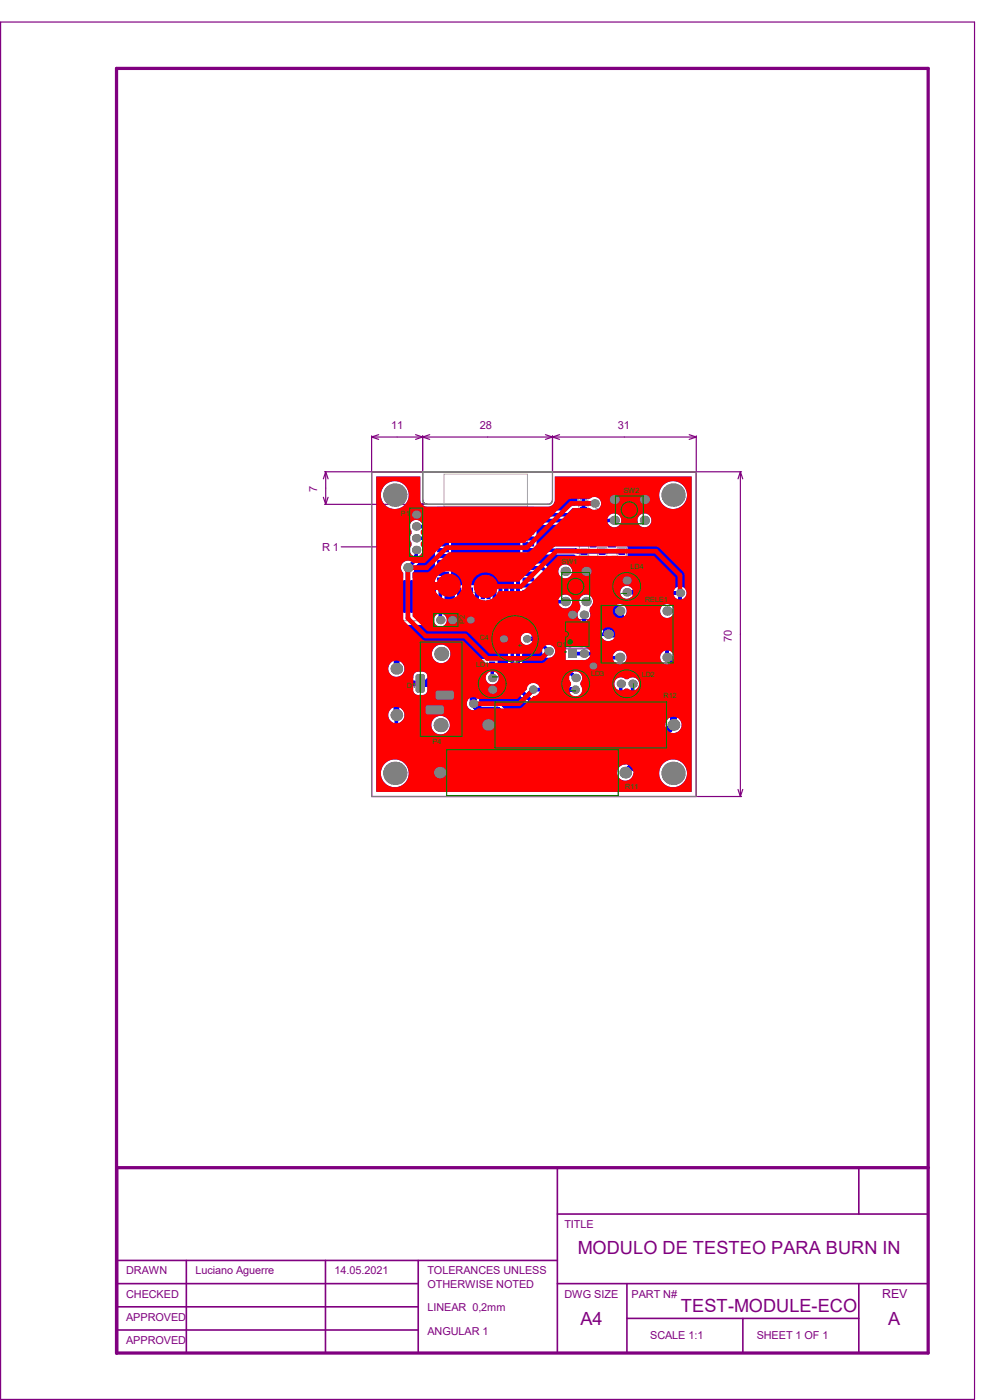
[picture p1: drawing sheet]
<svg xmlns="http://www.w3.org/2000/svg" width="210mm" height="297mm" viewBox="0 0 210 297" stroke-linecap="round" stroke-linejoin="round" font-family="sans-serif">
<path d="M115.5 131.3h3.5v3.8h-3.5zM116.8 133.2h1M117.3 132.7v1M122 134.6h1M122.5 134.1v.9M116.2 140.8h3.9v3.5h-3.9zM117.6 142.5h1M118.1 142.1v.9M126.2 144.2h3.4v3.9h-3.4zM127.4 146.2h1M127.9 145.7v1" fill="none" stroke="#008000" stroke-width=".21"/>
<g fill="none" stroke="#800080" stroke-width=".25">
<path d="M.1 4.7h206.6v292.2h-206.6zM78.8 92.5v7.4M78.8 92.7l1.5 .5M78.8 92.7h68.9M80.3 92.2l-1.5 .5M88.2 92.2l3 1M89.7 92.5v7.4M91.2 92.2l-3 1M115.7 92.2l3 1M117.2 92.5v7.4M118.7 92.2l-3 1M146.2 92.2l1.5 .5"/>
<path d="M147.7 92.5v7.4M147.7 92.7l-1.5 .5M68.6 105.5l.5 1.5M68.8 107h21.5M68.8 100.1h22.2M69.1 100.1v6.9M69.1 100.1l-.5 1.5M69.1 100.1l.5 1.5M69.6 105.5l-.5 1.5M78.8 100.1h68.9v68.9h-68.9zM89.7 100.1v5.9a.98 .98 0 0 0 .9 1h25.6a.98 .98 0 0 0 1-1v-5.9M89.9 106.7l-.7 1.4"/>
<path d="M89.9 106.7l-9.3 9.3h-8.2M89.9 106.7l-1.4 .7M147.6 100.1h9.7M157.1 100.1l-.5 1.5M157.1 100.1v68.9M157.1 100.1l.5 1.5M148 169h9.3M156.6 167.5l.5 1.5M157.6 167.5l-.5 1.5"/>
</g>
<g fill="none" stroke="#800080" stroke-width=".21">
<path d="M115.8 132.5h2.9v1.4h-2.9zM120 131.5h4.9v6.2h-4.9zM117.5 141.1h1.3v2.9h-1.3zM126.4 145.5h3v1.4h-3z"/>
<circle cx="120.9" cy="136.8" r=".49"/>
</g>
<g fill="none" stroke="#800080" stroke-width=".34">
<path d="M118.2 247.7v39.4M118.2 257.6h78.7M182.2 247.7v9.9M24.8 272.3h63.9M24.8 277.2h63.9M24.8 267.4h93.4M39.5 267.4v19.7M69 267.4v19.7M88.7 267.4v19.7M118.2 272.3h78.7M133 272.3v14.8M133 279.7h49.2"/>
<path d="M157.6 279.7v7.4M182.2 272.3v14.8M24.8 282.2h63.9"/>
</g>
<path d="M24.7 14.5h172.2v272.5h-172.2zM196.9 247.7h-172.1v39.4" fill="none" stroke="#800080" stroke-width=".69"/>
<path d="M78.8 100.1h68.9v68.9h-68.9zM89.7 100.1h27.5v5.9a.97 .97 0 0 1-1 1h-25.6a.97 .97 0 0 1-.9-1z" fill="none" stroke="#808080" stroke-width=".21"/>
<g fill="none" stroke="#c0c073" stroke-width=".21">
<path d="M94.2 100.6h17.7v25.1h-17.7zM94.2 107.4h17.7M120.9 115.2l.1-.1h.5l-.1 .5h-.4zM120.9 114.6l.6 .5M121.9 114.7l.1-.1 .5 .1v.7l-.1 .2-.5-.2M122.7 112.8h.3M122.8 102.2h1.9v4h-1.9zM122.8 107.3h1.9v4h-1.9zM122.9 111.8h.1M122.9 111.8v1M122.9 111.8l.1 .2M122.9 114h2v3.9h-2z"/>
<path d="M123.7 112.5l-.3 .3M124 112.5h-.5l-.1-.5 .1-.2h.5v1M125.2 104.6h.3M125.4 103.6h.1M125.4 103.6v1M125.4 103.6l.1 .1M125.9 103.7l.1-.1 .5 .1v.7l-.2 .2-.4-.2M126.2 109.6h1.9v3.9h-1.9zM126.8 116.2h1.9v3.9h-1.9zM126.9 108.1l-.2-.2-.5 .2 .7 .8h-.7M127 114.8h.5l.2-.2-.2-.3-.5 .2v.6l.2 .2 .5-.2M127.2 108.1l.2-.2 .5 .2v.7l-.2 .1-.5-.1"/>
<path d="M128.3 115l-.3 .3M128.6 115h-.5l-.1-.2 .1-.5h.5v1M130.4 114.4l.2-.2 .5 .2v.6l-.2 .2-.5-.2zM130.9 116.2h2v3.9h-2zM131.6 115.2h.3M131.7 114.2h.1M131.7 114.2v1M131.7 114.2l.2 .2M132.6 114.9l-.4 .3M132.9 114.9h-.5l-.2-.5 .2-.2h.5v1M83.3 137.4h3.9v2h-3.9zM83.4 121.2l-.1-.1-.5 .1 .6 .9h-.6"/>
<path d="M83.7 121.1v.8l.2 .2 .5-.2v-.8M101.6 129.2h.3M101.8 128.2h.1M101.8 128.2v1M101.8 128.2l.1 .2M102.2 128.2v.8l.2 .2 .5-.2v-.8M111.7 132.7l.6 .5M111.8 133.2h.5l-.1 .5-.5-.2zM112.2 128.1h1.9v3.9h-1.9zM112.8 133.7h.4M113 132.7h.1M113 132.7l.2 .2"/>
<path d="M113 132.7v1M113.8 133.3l-.3 .4M114.1 133.3h-.4l-.2-.4 .2-.2h.4v1M115 123.6h.7l-.5-.5v.9M115.3 124.6h2v3.9h-2zM115.4 136.2h.6l-.5-.5v1M115.8 133v.9h.8M116.1 124h.4M116.3 123.1h.1M116.3 123.1v.9M116.3 123.1l.2 .1M116.4 135.9l.1-.2 .5 .2v.6l-.1 .2-.5-.2z"/>
<path d="M116.7 136.3l-.3 .4M117.1 123.7l-.3 .3M117.5 123.7h-.5l-.2-.1 .2-.5h.5v.9M118.3 139.5h.1M118.3 139.5l.1 .2M118.4 139.7l-.1 .1 .1 .4 .5-.2M118.4 139.7h.2M118.7 133v.9h-.7M118.9 139.4l-.5-.2-.1 .3M119.4 139.2l.5 .2v.6l-.2 .2-.5-.2v-.6zM119.6 139.8l-.4 .4M122.4 133.6h4v1.9h-4z"/>
<path d="M124.6 136.3h.1M124.6 136.3l.1 .1M124.7 136.4l-.1 .2 .1 .3 .5-.1M124.7 136.4h.2M125.2 136.1l-.5-.2-.1 .4M125.7 136.9h.3M125.9 135.9h.1M125.9 135.9l.1 .2M125.9 135.9v1M126.7 136.6l-.3 .3M127 136.6h-.5l-.1-.2 .1-.5h.5v1M138.3 124.7h3.9v2h-3.9z"/>
<path d="M140.5 123.4h.1M140.5 123.4l.2 .2M140.7 123.6l-.2 .1 .2 .3 .4-.1M140.7 123.6h.1M141.1 123.2l-.4-.1-.2 .3M141.8 123.7l-.3 .3M142.1 123.7h-.5l-.1-.5 .1-.1h.5v.9M80.9 154.4h4v2h-4zM84.6 156.9h.7v.5l-.3-.1-.4 .1 .2 .5 .5-.2M85.6 157.1l.2-.2 .5 .2v.6l-.2 .2-.5-.2M86.3 140.3h.1M86.3 140.3l.1 .1"/>
<path d="M86.4 140.4l-.1 .2 .1 .3 .5-.1M86.4 140.4h.2M86.9 140.1l-.5-.2-.1 .4M87.2 140.1l.2-.2 .5 .2v.7l-.2 .1-.5-.1M101.3 140.1h3.9v1.9h-3.9zM105.9 141.1h.6l-.5-.5v.9M107.2 141.2l-.3 .3M107.5 141.2h-.5l-.1-.5 .1-.1h.5v.9M110.1 142.6h3.9v1.9h-3.9zM112.4 141.6l-.1 .1 .1 .3 .5-.1-.2-.3M112.4 141.6l-.1-.2 .1-.3 .5 .1-.2 .4M112.4 141.6h.3"/>
<path d="M113.6 141.7l-.4 .3M113.9 141.7h-.5l-.2-.5 .2-.1h.5v.9M113.9 147.8h-.6l.6 1M114.6 148.5l-.4 .3M114.9 148.5h-.5l-.2-.2 .2-.5h.5v1M115.7 145.3h3.9v2h-3.9zM115.7 148.2h3.9v2h-3.9zM117.9 151.3l.1-.1h.5l-.1 .5h-.4zM117.9 150.7l.6 .5M117.9 141.1h.9v.8M118.8 143.2v.8h-.9M119.2 151.3l-.3 .4"/>
<path d="M119.5 151.3h-.5l-.1-.1 .1-.5h.5v1M126.4 146v.9h.8M127.7 149.1l-.2-.2-.5 .2 .7 .8h-.7M128.1 148.9l.5 .2v.7l-.1 .1-.5-.1v-.7zM128.3 149.6l-.3 .3M129.4 146v.9h-.8M131.5 151.8h1v-.5l-.2-.2-.5 .2v.5M131.5 151.1l.3 .4M132.5 150.1v.7h-.5l.2-.3-.2-.4-.5 .2 .2 .5M133.2 147.9h1.9v4h-1.9z"/>
</g>
<path d="M82.9 125.3h7v6.4h-7zM115.4 132h.2v.1l-.2 .1zM116.9 144.2h.2v.2h-.2zM126 145h.2v.1h-.2z" fill="none" stroke="#c0c073" stroke-width=".25"/>
<g fill="#00f">
<path d="M113.8 117.6h8l.5 .3 .4 .1v.2h2.4v-.1l.7-.1 .7 .4v2h.3l.1 .8v5.2l.1 .5 .5 .5v6.3h-.8v-.4h-2l-.3-.8 .3-.4a.81 .81 0 0 1 .4-1 1.56 1.56 0 0 0 0-1.5 1.96 1.96 0 0 1 .6-1.4 1.51 1.51 0 0 0-1.7-2 1.51 1.51 0 0 0-.9 2.4l-.1 .6a1.67 1.67 0 0 0-.1 2.3l-.3 .3a1.62 1.62 0 0 0-.2 1.5h-.3v.4h-3.9v-.2h-.6a2.1 2.1 0 0 1-.4-1.7v-3h.4v-.2h1.2a1.48 1.48 0 0 0 2.2 0 1.48 1.48 0 0 0-.2-2.1 1.48 1.48 0 0 0-2.1 .3l-1.1-.3v-2.2h-.3l-.1-2.9-1.7-1.7-1.7-.1zM118.4 121.2a1.5 1.5 0 0 0 3 0 1.5 1.5 0 0 0-3 0z" fill-rule="evenodd"/>
<path d="M114.4 129.7l.8-.4 .2 .2v3.4h.6a2.19 2.19 0 0 1 .4 1.7v1.1h1.8v-.2h3.9v.3h4.6v-.4a2.05 2.05 0 0 1 1.7 .5l.6 .1 .8-.2h3.6l1.4 1.4v4l.3 .6 1.7 1.6v7.4l-.6 .6-.8-.3v-3.4h-.3v-1.6a1.38 1.38 0 0 0 .1-2 1.38 1.38 0 0 0-2 0h-.5a1.39 1.39 0 0 0-2 0 1.39 1.39 0 0 0 0 1.9l-.5 .7h-1.4v-.2h-.6a2.19 2.19 0 0 1-.4-1.8v-1h-1.7v.2h-.4a1.71 1.71 0 0 0-1.4 .9l-.9-.1-.1-.2a1.38 1.38 0 0 0-1.3-2.1 1.5 1.5 0 0 0-1.2-.8l-2.3 .1v.5a2.1 2.1 0 0 1-1.8 .4h-2.4v-.3h-1.5a1.29 1.29 0 0 1-1.3-.6l-.7-.8v-3.5a1.28 1.28 0 0 1 1.3-.6l.5-.3 .8-.1 1.6 1.7a1.38 1.38 0 0 0 1.4 1.5 1.38 1.38 0 0 0 1.4-1.5 1.38 1.38 0 0 0-1.5-1.3l-2.3-2.1v-2.4h.4zM120 137.3v2.7h3.5a1.34 1.34 0 0 0 1.4-.4h3a1.59 1.59 0 0 0 1.2 .8h1.3a1.48 1.48 0 0 0 2.1 .1 1.48 1.48 0 0 0-.1-2.2 1.48 1.48 0 0 0-2.1 .3h-.8a1.56 1.56 0 0 0-1.2-.8l-3.5-.1a2.74 2.74 0 0 0-2.1-.4z" fill-rule="evenodd"/>
<path d="M110.8 125.2h2.2l.4 .7-1 1.1-.2 .8h-.3v4.5h.3v1.3l-.4 .6-.7-.2-.3-.3z" fill-rule="evenodd"/>
<path d="M79.8 101.1h9.4v4.9a1.49 1.49 0 0 0 1.3 1.5h25.8a1.48 1.48 0 0 0 1.4-1.5v-4.9h29v66.9h-66.9zM87.3 110.7a1.39 1.39 0 0 0 0 2v.5l-.2 .3a1.39 1.39 0 0 0 .2 1.7v.5l-.2 .3a1.39 1.39 0 0 0 .2 1.7l-.1 .7-.5 .6a1.47 1.47 0 0 0-1.5 .8 1.47 1.47 0 0 0 .3 1.7v1.1h-2.5v7.4h-.2v2.6h.1v3.6h.1v4.3l-.1 .1a1.73 1.73 0 0 0 0 2.5 1.73 1.73 0 0 0 2.4 0 1.73 1.73 0 0 0 0-2.5l.1-8h4.6v-2.6h-.2v-7.4h-2.3v-1.1l.4-.5 .1-.8 .9-.9a1.68 1.68 0 0 0 .3-1.6l.3-.3a1.36 1.36 0 0 0-.1-1.5l.3-.8 .6-.1 1.2-1.1h.8v11.3h.2v5.3a1.38 1.38 0 0 0-.1 2 1.38 1.38 0 0 0 2 0 1.38 1.38 0 0 0-.1-2v-5.3h2.2v2.4h10v2.4l1.3 1.4v13.5l.2 .4 4.5 4.5 .6 .3h2.3v.3h4.5v-.3l4-.1 1.4-1.3 .1-2.2 .7-.5 .7 .1 .2 .4v2.2l4-.3 1.3-1.1 .6 .4v4.5l-.7 .2h-23.2l-2.9-2.8-.6-.2h-3.2l-.6-.6-.1-3.5-.4-.9 1.1-1.2 .7 .4v.2a1.39 1.39 0 0 0 1.8 1.4 1.39 1.39 0 0 0 .8-2.1l-.1-3.3h-4.5v2.2l-1 1.1-.5-.4-.6-.1h-7.6a.92 .92 0 0 1-1.4-.1l-1.7 .1-.4 .4-.1 .8-.8 .1-.5 .3-3.1 3.1-.4 .8v2.3a1.72 1.72 0 0 0 .3 2.8v1h-.3v2.4h2.3v-2.4h-.2v-1.1a1.72 1.72 0 0 0 .2-2.7v-1.8l1.8-1.7h.6l.4 .3a1.96 1.96 0 0 0 1.9 .2l.6-.5 .1-.7a2.21 2.21 0 0 0 1.6-1.2h6.2l.8 .8-.1 3.1a1.37 1.37 0 0 0 .8 1.7 2.36 2.36 0 0 0 1.9 1.3h3.2l2.6 2.6 .9 .4h27.1l.7-.2 2.6-2.5 .3-.6v-9l-.3-.6-1.7-1.6v-3.7l-.1-.6-2.6-2.6-1.6-.2v-3.3a1.48 1.48 0 0 0-1.7-1.8h-1.9l-.1-1.4-.6-.8 .1-5.6h.3v-2.2l.7-.3h1v.3h2.4v-2.3h-2.4v.3h-1.7v-.3h-2.5v.3h-1.4v-.3l-2.9-.1h-8.4v-4.4l8.7-.1v.3h2.5v-.3h.9v.3h2.5v-.3a1.68 1.68 0 0 1 1.3 .5 1.48 1.48 0 0 0 2.1-1.7 1.48 1.48 0 0 0-2.5-.8h-4.1l-.1-.7 .7-.5 .3 .1a1.39 1.39 0 0 0 1.4-1.6 1.39 1.39 0 0 0-1.7-1.1l-.8-.5v-.8h-2.5v2.3a1.82 1.82 0 0 1-1.3 .9l-1 .9h-9.8v12.5l-.6 .3-.7 .8-.1 2-.7 .3-12.6-.1v-15.8h-3.4v2.5h-2.9l-.1-.1a1.39 1.39 0 0 0-2 0zM139.8 105a2.96 2.96 0 0 0 5.9 0 2.96 2.96 0 0 0-5.9 0zM80.8 105a2.96 2.96 0 0 0 5.9 0 2.96 2.96 0 0 0-5.9 0zM135.2 110.4a1.5 1.5 0 0 0 3 0 1.5 1.5 0 0 0-3 0zM132 124.7a1.39 1.39 0 0 0 0 1.9 1.39 1.39 0 0 0 1.9 .1h4.1v.2h4.6l.8 .7v.8l-.8 .2a1.48 1.48 0 0 0-2.1 0 1.48 1.48 0 0 0 0 2.1 1.48 1.48 0 0 0 2.1-.1l.8 .3v2.5l-2.7 2.7-.1 2.2a1.48 1.48 0 0 0-.5 1.5 1.48 1.48 0 0 0 1.1 1.1l.4 .5v11.2l-.3 .5-.2 .7-8.4 8.4a1.73 1.73 0 0 0-1.8 1.6 1.73 1.73 0 0 0 1.6 1.8 1.73 1.73 0 0 0 1.9-1.5l8.5-8.6a1.72 1.72 0 0 0 1.6-1 1.72 1.72 0 0 0-.4-1.9v-11.8a2.13 2.13 0 0 0-1.1-1.6l-.6-.9v-1.4l2.5-2.5 .2-.4 .1-7.1a1.38 1.38 0 0 0 .1-2 1.38 1.38 0 0 0-2-.1l-.8-.1v-.3h-4.5v.3h-4.1a1.39 1.39 0 0 0-1.9 0zM91.6 138.7a2 2 0 0 0 4 0 2 2 0 0 0-4 0zM91.5 153.8a1.98 1.98 0 0 0 3.9 0 1.98 1.98 0 0 0-3.9 0zM139.8 164.1a2.96 2.96 0 0 0 5.9 0 2.96 2.96 0 0 0-5.9 0zM80.8 164.1a2.96 2.96 0 0 0 5.9 0 2.96 2.96 0 0 0-5.9 0z" fill-rule="evenodd"/>
</g>
<path d="M89.7 100.1h27.5v5.9a.97 .97 0 0 1-1 1h-25.6a.97 .97 0 0 1-.9-1z" fill="none" stroke="#808080" stroke-width=".21"/>
<g fill="none" stroke="#00f" stroke-width=".79">
<path d="M88.3 111.7h5.2M88.3 116.7v2l-1.8 1.7M93.5 113h-2.4l-1.2 1.2h-1.6M112.6 116.7h9.6l.3 .4h4.9M121.6 110.4h.1M123.8 108.2h-2.2l-1 1h-8M123.8 108.2h.1M123.8 106.8h2.3M123.8 105.3v2.9M127.8 119.3v7.1l.6 .7v6.8l.6 .6h-3.5M127.8 117h4.1M130.3 110.4l-17.7 .1"/>
<path d="M93.5 124.2l-.1 7.3M107.4 126.4v3.4l1.2 1.2v13.7l4.5 4.5h3.4M108.6 121.3h.1M108.7 121.3v5.1M111.7 135.5h2.1l2.6 2.7M112.6 121.7h-2.1l-.6 .6v19l1 1v1.2M112.6 120.5h2.5l1.3 1.3v3.6M113.1 131.2v4.3M116.3 125.4h-1.1l-2.1 2v1.5M117.3 134.6h6M119.9 127.6l-3.6 .1v4.1M121.4 138.7h6.9l.8 .8h2.4"/>
<path d="M123.3 134.5h.1M123.9 130.4v1.4l-.6 .6v2.1M127.8 121.2h.1M141.4 125.7l.1 .1h2.8v8l-2.8 2.7v3M84.1 151.7v3.7M84.1 155.4h-.1M84.2 141.8l-.1 .1M102.1 141v1.2l-2.4 2.4M104.4 141v2.8M113.1 146.3h3.4M113.3 143.5h3.4M119.5 142.5h1.3l1.3 1.3"/>
<path d="M127 144.8h-1.3l-1.2 1.1v2.4l-.9 .9h-4.8M131.7 145.1v1.5l-1 1h-2.8M134.2 145.1v3.7"/>
</g>
<path d="M86.5 120.4v6.4M132.9 125.7h6.2M84.2 151.7h.5M118.8 146.3h3.3M134.1 151v2.7" fill="none" stroke="#00f" stroke-width=".98"/>
<path d="M129 134.5h4.9l2.1 2.2v4.2l2 2v8.4l-2.4 2.4h-27.1l-3-3h-3.7l-1.4-1.4v-4l-1.5-1.5h-7.2l-1.2 1.2h-1.3M141.5 139.5l1.4 1.3v13l-10.2 10.2" fill="none" stroke="#00f" stroke-width="1.5"/>
<path d="M84.2 134.2v7.6M89.2 145h-2l-3.1 3.1v3.6" fill="none" stroke="#00f" stroke-width="1.3"/>
<g fill="#00f">
<path d="M128 129.5h4.4v5h-4.4z" fill-rule="evenodd"/>
<path d="M128 128.7h3.5v1.2h-3.5z" fill-rule="evenodd"/>
</g>
<circle cx="113.1" cy="146.3" r=".89" fill="#808080"/>
<g fill="#808080">
<circle cx="104.4" cy="143.8" r=".89"/>
<circle cx="104.4" cy="146.3" r=".89"/>
<circle cx="131.7" cy="145.1" r=".89"/>
<circle cx="134.2" cy="145.1" r=".89"/>
</g>
<path d="M122.1 146.3h.1" fill="none" stroke="#808080" stroke-width="1.8"/>
<g fill="#808080">
<circle cx="122.1" cy="143.8" r=".89"/>
<circle cx="132.9" cy="125.7" r=".89"/>
<circle cx="132.9" cy="123.2" r=".89"/>
<circle cx="124.3" cy="121.2" r=".98"/>
<circle cx="124.3" cy="127.6" r=".98"/>
<circle cx="119.9" cy="121.2" r=".98"/>
<circle cx="119.9" cy="127.6" r=".98"/>
<circle cx="93.6" cy="138.7" r="1.48"/>
<circle cx="93.5" cy="153.8" r="1.48"/>
<circle cx="83.8" cy="164.1" r="2.46"/>
<circle cx="142.8" cy="164.1" r="2.46"/>
<circle cx="142.8" cy="105" r="2.46"/>
<circle cx="83.8" cy="105" r="2.46"/>
<circle cx="92.2" cy="150.6" r=".75"/>
<circle cx="92.6" cy="150.6" r=".75"/>
<circle cx="93.1" cy="150.6" r=".75"/>
<circle cx="91.6" cy="150.6" r=".75"/>
<circle cx="91.1" cy="150.6" r=".75"/>
<circle cx="93.3" cy="147.5" r=".75"/>
<circle cx="93.7" cy="147.5" r=".75"/>
<circle cx="95.2" cy="147.5" r=".75"/>
<circle cx="94.7" cy="147.5" r=".75"/>
<circle cx="94.3" cy="147.5" r=".75"/>
<circle cx="89.2" cy="146.1" r=".75"/>
<circle cx="89.2" cy="145.6" r=".75"/>
<circle cx="89.2" cy="144.1" r=".75"/>
<circle cx="89.2" cy="144.6" r=".75"/>
<circle cx="89.2" cy="145" r=".75"/>
<circle cx="129" cy="134.5" r=".98"/>
<circle cx="131.5" cy="129.6" r=".98"/>
<circle cx="131.5" cy="139.5" r=".98"/>
<circle cx="141.5" cy="129.6" r=".98"/>
<circle cx="141.5" cy="139.5" r=".98"/>
<circle cx="123.9" cy="138.7" r=".89"/>
<circle cx="121.4" cy="130.4" r=".89"/>
<circle cx="123.9" cy="130.4" r=".89"/>
<circle cx="84.1" cy="141.9" r="1.23"/>
<circle cx="84.1" cy="151.7" r="1.23"/>
<circle cx="130.3" cy="106" r=".98"/>
<circle cx="136.7" cy="106" r=".98"/>
<circle cx="130.3" cy="110.4" r=".98"/>
<circle cx="136.7" cy="110.4" r=".98"/>
<circle cx="88.3" cy="111.7" r=".89"/>
<circle cx="88.3" cy="116.7" r=".89"/>
<circle cx="88.3" cy="114.2" r=".89"/>
<circle cx="88.3" cy="109.2" r=".89"/>
<circle cx="93.4" cy="131.5" r=".89"/>
<circle cx="95.9" cy="131.5" r=".89"/>
<circle cx="132.6" cy="163.9" r="1.23"/>
<circle cx="93.3" cy="163.9" r="1.23"/>
<circle cx="142.9" cy="153.8" r="1.23"/>
<circle cx="103.5" cy="153.8" r="1.23"/>
<circle cx="106.8" cy="135.5" r=".79"/>
<circle cx="111.7" cy="135.5" r=".79"/>
<circle cx="100.4" cy="149.3" r=".89"/>
<circle cx="86.5" cy="120.4" r=".98"/>
<circle cx="144.3" cy="125.8" r=".89"/>
<circle cx="126.1" cy="106.8" r=".89"/>
<circle cx="116.4" cy="138.2" r=".89"/>
<circle cx="125.8" cy="141.3" r=".75"/>
<circle cx="99.8" cy="131.5" r=".75"/>
</g>
<g fill="#808080">
<path d="M88.7 143h1l.4 .5v2.9l-.4 .5h-1l-.5-.5v-2.9z" fill-rule="evenodd"/>
<path d="M88.4 143.1l.3-.1v.5h-.5z" fill-rule="evenodd"/>
<path d="M88.2 146.4h.5v.5l-.5-.2z" fill-rule="evenodd"/>
<path d="M89.7 146.4h.4v.3l-.4 .2z" fill-rule="evenodd"/>
<path d="M89.7 143l.2 .1 .2 .4h-.4z" fill-rule="evenodd"/>
<path d="M92.9 146.5h2.9l.5 .5v1l-.5 .5h-2.9l-.5-.5v-1z" fill-rule="evenodd"/>
<path d="M95.8 146.5l.4 .2 .1 .3h-.5z" fill-rule="evenodd"/>
<path d="M92.6 146.6l.3-.1v.5h-.5z" fill-rule="evenodd"/>
<path d="M92.4 148h.5v.5l-.3-.1z" fill-rule="evenodd"/>
<path d="M95.8 148h.5l-.1 .2-.4 .3z" fill-rule="evenodd"/>
<path d="M90.7 149.6h3l.5 .5v1l-.5 .5h-3l-.5-.5v-1z" fill-rule="evenodd"/>
<path d="M93.7 149.6l.2 .1 .3 .4h-.5z" fill-rule="evenodd"/>
<path d="M90.5 149.7l.2-.1v.5h-.5z" fill-rule="evenodd"/>
<path d="M90.2 151.1h.5v.5l-.2-.1z" fill-rule="evenodd"/>
<path d="M93.7 151.1h.5l-.3 .4-.2 .1z" fill-rule="evenodd"/>
<path d="M120.5 137.8h1.8v1.8h-1.8z" fill-rule="evenodd"/>
</g>
<path d="M123.2 114.2h1.4v1.2h-1.4zM123.2 116.4h1.4v1.3h-1.4zM85.8 137.7h1.3v1.5h-1.3zM83.5 137.7h1.3v1.5h-1.3zM81.1 154.7h1.3v1.5h-1.3zM83.4 154.7h1.3v1.5h-1.3zM101.5 140.3h1.3v1.5h-1.3zM103.8 140.3h1.2v1.5h-1.2zM100.8 112.3h4.9v4.9h-4.9zM107 124.6h.8v2.5h-.8zM108.2 124.6h.9v2.5h-.9zM102 124.7h.8v2.4h-.8zM103.2 124.7h.9v2.4h-.9zM104.5 124.7h.8v2.4h-.8zM105.7 124.7h.9v2.4h-.9zM100.7 124.7h.9v2.4h-.9zM99.5 124.7h.9v2.4h-.9zM98.2 124.7h.9v2.4h-.9zM97 124.7h.9v2.4h-.9zM110.8 107.5h2.5v.9h-2.5zM110.8 108.8h2.5v.9h-2.5zM110.8 110h2.5v.9h-2.5zM110.8 111.3h2.5v.9h-2.5zM110.8 116.3h2.5v.9h-2.5zM110.8 115h2.5v.9h-2.5zM110.8 113.8h2.5v.9h-2.5zM110.8 112.5h2.5v.9h-2.5zM110.9 122.5h2.4v.9h-2.4zM110.9 123.8h2.4v.9h-2.4zM110.9 121.3h2.4v.9h-2.4zM110.9 120h2.4v.9h-2.4zM110.9 118.8h2.4v.9h-2.4zM110.9 117.5h2.4v.9h-2.4zM92.8 117.5h2.4v.9h-2.4zM92.8 118.8h2.4v.9h-2.4zM92.8 120h2.4v.9h-2.4zM92.8 121.3h2.4v.9h-2.4zM92.8 123.8h2.4v.9h-2.4zM92.8 122.5h2.4v.9h-2.4zM92.7 112.5h2.5v.9h-2.5zM92.7 113.8h2.5v.9h-2.5zM92.7 115h2.5v.9h-2.5zM92.7 116.3h2.5v.9h-2.5zM92.7 111.3h2.5v.9h-2.5zM92.7 110h2.5v.9h-2.5zM92.7 108.8h2.5v.9h-2.5zM92.7 107.5h2.5v.9h-2.5zM126.4 112h1.5v1.3h-1.5zM126.4 109.8h1.5v1.3h-1.5zM123 102.4h1.5v1.3h-1.5zM123 104.7h1.5v1.3h-1.5zM126.6 144.2h.7v1.2h-.7zM128.4 144.2h.8v1.2h-.8zM127.5 147h.8v1.2h-.8zM116.1 143.1h1.2v.8h-1.2zM116.1 141.2h1.2v.8h-1.2zM119 142.2h1.1v.7h-1.1zM123 107.5h1.5v1.3h-1.5zM123 109.8h1.5v1.3h-1.5zM138.5 124.9h1.3v1.5h-1.3zM140.8 124.9h1.2v1.5h-1.2zM122.6 133.8h1.3v1.5h-1.3zM124.9 133.8h1.3v1.5h-1.3zM115.6 124.8h1.5v1.3h-1.5zM115.6 127h1.5v1.3h-1.5zM133.4 148.1h1.5v1.3h-1.5zM133.4 150.4h1.5v1.3h-1.5zM118.1 145.6h1.3v1.4h-1.3zM115.9 145.6h1.2v1.4h-1.2zM112.5 142.8h1.3v1.5h-1.3zM110.2 142.8h1.3v1.5h-1.3zM115.9 148.4h1.2v1.5h-1.2zM118.1 148.4h1.3v1.5h-1.3zM127 116.4h1.5v1.3h-1.5zM127 118.7h1.5v1.2h-1.5zM131.1 118.7h1.5v1.2h-1.5zM131.1 116.4h1.5v1.3h-1.5zM87.9 132.7h1.5v3h-1.5zM83.4 132.7h1.5v3h-1.5zM83.5 123.1h5.9v6.9h-5.9zM112.4 128.3h1.5v1.3h-1.5zM112.4 130.5h1.5v1.3h-1.5zM115.9 131.2h.8v1.2h-.8zM117.8 131.2h.8v1.2h-.8zM116.9 134h.8v1.2h-.8z" fill-rule="evenodd" fill="#00f"/>
<path d="M79.8 101.1h9.4v4.9a1.49 1.49 0 0 0 1.3 1.5h25.8a1.48 1.48 0 0 0 1.4-1.5v-4.9h29v66.9h-66.9zM139.8 105a2.96 2.96 0 0 0 5.9 0 2.96 2.96 0 0 0-5.9 0zM80.8 105a2.96 2.96 0 0 0 5.9 0 2.96 2.96 0 0 0-5.9 0zM85.5 119.4a1.48 1.48 0 0 0 0 2.1l.1 9.9 .2 .5 4 3.9 .5 .1h7.9l4.5 4.5 .4 .2 11.8 .1 .5-.2a2.15 2.15 0 0 1 1.7-1.1 1.39 1.39 0 0 0 0-2.4 1.39 1.39 0 0 0-2.1 1.2l-.5 .5h-10.7l-4.4-4.5-.5-.2-8.2-.1-3.2-3.1v-9.3l3.5-.2 4.2-4.1 16.8-.1 .5-.2 9.1-9.1h3.6a1.39 1.39 0 0 0 1.9 0 1.39 1.39 0 0 0 0-2 1.39 1.39 0 0 0-1.9 0h-4.1l-.5 .1-9.2 9.3h-16.9l-.4 .3-4 3.9h-2.5a1.47 1.47 0 0 0-2.1 0zM135.2 110.4a1.5 1.5 0 0 0 3 0 1.5 1.5 0 0 0-3 0zM128.8 110.4a1.5 1.5 0 0 0 3 0 1.5 1.5 0 0 0-3 0zM87.3 110.7a1.39 1.39 0 0 0 0 2v.5a1.39 1.39 0 0 0 0 2v.5a1.39 1.39 0 0 0 0 2 1.39 1.39 0 0 0 2 0 1.39 1.39 0 0 0 0-2v-.5a1.39 1.39 0 0 0 0-2v-.5a1.39 1.39 0 0 0 0-2 1.39 1.39 0 0 0-2 0zM118.4 121.2a1.5 1.5 0 0 0 3 0 1.5 1.5 0 0 0-3 0zM131.6 125.7a1.39 1.39 0 0 0 2.7 0 1.39 1.39 0 0 0-2.7 0zM92.1 124.2a2.96 2.96 0 0 0 5.9 0 2.96 2.96 0 0 0-5.9 0zM100.8 122.3a2.96 2.96 0 0 0 .6 4.6 2.96 2.96 0 0 0 4.3-1.5h4.8l.5-.1 7.4-7.4h20.3l4.6 4.6v2.3a1.39 1.39 0 0 0 0 2 1.39 1.39 0 0 0 1.9 0 1.39 1.39 0 0 0 0-2v-2.7l-.1-.5-5.3-5.4-.7-.3-21.3 .1-.5 .2-7.2 7.2h-4.4a2.96 2.96 0 0 0-4.9-1.1zM118.4 127.6a1.5 1.5 0 0 0 3 0 1.5 1.5 0 0 0-3 0zM140 129.6a1.5 1.5 0 0 0 3 0 1.5 1.5 0 0 0-3 0zM130 129.6a1.5 1.5 0 0 0 3 0 1.5 1.5 0 0 0-3 0zM123.3 126.6a1.7 1.7 0 0 0-.2 2l-.1 .6a1.42 1.42 0 0 0-.4 2 1.42 1.42 0 0 0 2 .4 1.42 1.42 0 0 0 .5-2 1.96 1.96 0 0 1 .6-1.4 1.48 1.48 0 0 0-.5-1.8 1.48 1.48 0 0 0-1.9 .2zM92 131.5a1.4 1.4 0 0 0 2.8 0 1.4 1.4 0 0 0-2.8 0zM127.5 134.5a1.5 1.5 0 0 0 3 0 1.5 1.5 0 0 0-3 0zM110.4 135.5a1.3 1.3 0 0 0 2.6 0 1.3 1.3 0 0 0-2.6 0zM120 137.3v2.7h3.5a1.39 1.39 0 0 0 1.8-1.3 1.39 1.39 0 0 0-1.8-1.4zM91.6 138.7a2 2 0 0 0 4 0 2 2 0 0 0-4 0zM140 139.5a1.5 1.5 0 0 0 3 0 1.5 1.5 0 0 0-3 0zM130 139.5a1.5 1.5 0 0 0 3 0 1.5 1.5 0 0 0-3 0zM82.3 141.9a1.75 1.75 0 0 0 3.5 0 1.75 1.75 0 0 0-3.5 0zM130.7 144.1a1.39 1.39 0 0 0 0 2 1.39 1.39 0 0 0 2 0h.5a1.39 1.39 0 0 0 2 0 1.39 1.39 0 0 0 0-2 1.39 1.39 0 0 0-2 0h-.5a1.39 1.39 0 0 0-2 0zM103 143.8a1.4 1.4 0 0 0 2.8 0 1.4 1.4 0 0 0-2.8 0zM88 142.8l-.3 .7v2.9l.3 .8a1.96 1.96 0 0 0 1.9 .2l.6-.5 .1-.5v-2.9l-.2-.7a1.96 1.96 0 0 0-2-.3zM121.1 142.8a1.39 1.39 0 0 0 0 2v.5a1.39 1.39 0 0 0 0 2 1.39 1.39 0 0 0 2 0 1.39 1.39 0 0 0 0-2v-.5a1.39 1.39 0 0 0 0-2 1.39 1.39 0 0 0-2 0zM99.4 148.3a1.39 1.39 0 0 0 0 2 1.39 1.39 0 0 0 2 0l9-.1 .4-.2 2.4-2.3a1.39 1.39 0 0 0 1.3-1.4 1.39 1.39 0 0 0-1.3-1.4 1.39 1.39 0 0 0-1.4 1.4l-2.1 2h-8.3a1.38 1.38 0 0 0-2 0zM82.3 151.7a1.75 1.75 0 0 0 3.5 0 1.75 1.75 0 0 0-3.5 0zM141.1 153.8a1.75 1.75 0 0 0 3.5 0 1.75 1.75 0 0 0-3.5 0zM91.5 153.8a1.98 1.98 0 0 0 3.9 0 1.98 1.98 0 0 0-3.9 0zM130.9 163.9a1.75 1.75 0 0 0 3.5 0 1.75 1.75 0 0 0-3.5 0zM139.8 164.1a2.96 2.96 0 0 0 5.9 0 2.96 2.96 0 0 0-5.9 0zM80.8 164.1a2.96 2.96 0 0 0 5.9 0 2.96 2.96 0 0 0-5.9 0z" fill-rule="evenodd" fill="#f00"/>
<path d="M89.7 100.1h27.5v5.9a.97 .97 0 0 1-1 1h-25.6a.97 .97 0 0 1-.9-1z" fill="none" stroke="#808080" stroke-width=".21"/>
<path d="M126.1 106.8h-5l-9.3 9.4h-17l-4.3 4.2h-4v10.8l3.8 3.7h8.3l4.8 4.8h11.5l1.5-1.5M102.9 124.4h7.6l7.5-7.5h21.1l5.2 5.2v3.7M113.1 146.3l-3 3h-9.7" fill="none" stroke="#f00" stroke-width=".98"/>
<path d="M90.9 123.5h2.1v1.6h-2.1z" fill-rule="evenodd" fill="#f00"/>
<circle cx="113.1" cy="146.3" r=".89" fill="#808080"/>
<g fill="#808080">
<circle cx="104.4" cy="143.8" r=".89"/>
<circle cx="104.4" cy="146.3" r=".89"/>
<circle cx="131.7" cy="145.1" r=".89"/>
<circle cx="134.2" cy="145.1" r=".89"/>
</g>
<path d="M122.1 146.3h.1" fill="none" stroke="#808080" stroke-width="1.8"/>
<g fill="#808080">
<circle cx="122.1" cy="143.8" r=".89"/>
<circle cx="132.9" cy="125.7" r=".89"/>
<circle cx="132.9" cy="123.2" r=".89"/>
<circle cx="124.3" cy="121.2" r=".98"/>
<circle cx="124.3" cy="127.6" r=".98"/>
<circle cx="119.9" cy="121.2" r=".98"/>
<circle cx="119.9" cy="127.6" r=".98"/>
<circle cx="93.6" cy="138.7" r="1.48"/>
<circle cx="93.5" cy="153.8" r="1.48"/>
<circle cx="83.8" cy="164.1" r="2.46"/>
<circle cx="142.8" cy="164.1" r="2.46"/>
<circle cx="142.8" cy="105" r="2.46"/>
<circle cx="83.8" cy="105" r="2.46"/>
<circle cx="92.2" cy="150.6" r=".75"/>
<circle cx="92.6" cy="150.6" r=".75"/>
<circle cx="93.1" cy="150.6" r=".75"/>
<circle cx="91.6" cy="150.6" r=".75"/>
<circle cx="91.1" cy="150.6" r=".75"/>
<circle cx="93.3" cy="147.5" r=".75"/>
<circle cx="93.7" cy="147.5" r=".75"/>
<circle cx="95.2" cy="147.5" r=".75"/>
<circle cx="94.7" cy="147.5" r=".75"/>
<circle cx="94.3" cy="147.5" r=".75"/>
<circle cx="89.2" cy="146.1" r=".75"/>
<circle cx="89.2" cy="145.6" r=".75"/>
<circle cx="89.2" cy="144.1" r=".75"/>
<circle cx="89.2" cy="144.6" r=".75"/>
<circle cx="89.2" cy="145" r=".75"/>
<circle cx="129" cy="134.5" r=".98"/>
<circle cx="131.5" cy="129.6" r=".98"/>
<circle cx="131.5" cy="139.5" r=".98"/>
<circle cx="141.5" cy="129.6" r=".98"/>
<circle cx="141.5" cy="139.5" r=".98"/>
<circle cx="123.9" cy="138.7" r=".89"/>
<circle cx="121.4" cy="130.4" r=".89"/>
<circle cx="123.9" cy="130.4" r=".89"/>
<circle cx="84.1" cy="141.9" r="1.23"/>
<circle cx="84.1" cy="151.7" r="1.23"/>
<circle cx="130.3" cy="106" r=".98"/>
<circle cx="136.7" cy="106" r=".98"/>
<circle cx="130.3" cy="110.4" r=".98"/>
<circle cx="136.7" cy="110.4" r=".98"/>
<circle cx="88.3" cy="111.7" r=".89"/>
<circle cx="88.3" cy="116.7" r=".89"/>
<circle cx="88.3" cy="114.2" r=".89"/>
<circle cx="88.3" cy="109.2" r=".89"/>
<circle cx="93.4" cy="131.5" r=".89"/>
<circle cx="95.9" cy="131.5" r=".89"/>
<circle cx="132.6" cy="163.9" r="1.23"/>
<circle cx="93.3" cy="163.9" r="1.23"/>
<circle cx="142.9" cy="153.8" r="1.23"/>
<circle cx="103.5" cy="153.8" r="1.23"/>
<circle cx="106.8" cy="135.5" r=".79"/>
<circle cx="111.7" cy="135.5" r=".79"/>
<circle cx="100.4" cy="149.3" r=".89"/>
<circle cx="86.5" cy="120.4" r=".98"/>
<circle cx="144.3" cy="125.8" r=".89"/>
<circle cx="126.1" cy="106.8" r=".89"/>
<circle cx="116.4" cy="138.2" r=".89"/>
<circle cx="125.8" cy="141.3" r=".75"/>
<circle cx="99.8" cy="131.5" r=".75"/>
</g>
<g fill="#808080">
<path d="M88.7 143h1l.4 .5v2.9l-.4 .5h-1l-.5-.5v-2.9z" fill-rule="evenodd"/>
<path d="M88.4 143.1l.3-.1v.5h-.5z" fill-rule="evenodd"/>
<path d="M88.2 146.4h.5v.5l-.5-.2z" fill-rule="evenodd"/>
<path d="M89.7 146.4h.4v.3l-.4 .2z" fill-rule="evenodd"/>
<path d="M89.7 143l.2 .1 .2 .4h-.4z" fill-rule="evenodd"/>
<path d="M92.9 146.5h2.9l.5 .5v1l-.5 .5h-2.9l-.5-.5v-1z" fill-rule="evenodd"/>
<path d="M95.8 146.5l.4 .2 .1 .3h-.5z" fill-rule="evenodd"/>
<path d="M92.6 146.6l.3-.1v.5h-.5z" fill-rule="evenodd"/>
<path d="M92.4 148h.5v.5l-.3-.1z" fill-rule="evenodd"/>
<path d="M95.8 148h.5l-.1 .2-.4 .3z" fill-rule="evenodd"/>
<path d="M90.7 149.6h3l.5 .5v1l-.5 .5h-3l-.5-.5v-1z" fill-rule="evenodd"/>
<path d="M93.7 149.6l.2 .1 .3 .4h-.5z" fill-rule="evenodd"/>
<path d="M90.5 149.7l.2-.1v.5h-.5z" fill-rule="evenodd"/>
<path d="M90.2 151.1h.5v.5l-.2-.1z" fill-rule="evenodd"/>
<path d="M93.7 151.1h.5l-.3 .4-.2 .1z" fill-rule="evenodd"/>
<path d="M120.5 137.8h1.8v1.8h-1.8z" fill-rule="evenodd"/>
</g>
<g fill="#f00">
<circle cx="95.1" cy="124.2" r="2.46"/>
<circle cx="102.9" cy="124.4" r="2.46"/>
</g>
<path d="M89.7 100.1h27.5v5.9a.97 .97 0 0 1-1 1h-25.6a.97 .97 0 0 1-.9-1z" fill="none" stroke="#808080" stroke-width=".21"/>
<g fill="none" stroke="#008000" stroke-width=".21">
<path d="M120 131.9h5v5.3h-5v-2a.62 .62 0 0 0 .6-.6 .62 .62 0 0 0-.6-.7zM131.7 125.9h1.2M135.9 124.4a2.95 2.95 0 0 1-4.2 2.7 2.95 2.95 0 0 1-.6-5 2.95 2.95 0 0 1 4.7 1.6l.1 .7M104.4 143.6h1.2M107.4 145.1a2.95 2.95 0 0 1-4.3 2.6 2.95 2.95 0 0 1-.5-4.9 2.95 2.95 0 0 1 4.7 1.6l.1 .7M120.9 146.6h1.2M125.1 145.1a2.95 2.95 0 0 1-4.3 2.6 2.95 2.95 0 0 1-.5-4.9 2.95 2.95 0 0 1 4.7 1.6l.1 .7M134.4 145.1v1.2M135.9 145.1a2.95 2.95 0 0 1-4.2 2.6 2.95 2.95 0 0 1-.6-4.9 2.95 2.95 0 0 1 4.7 1.6l.1 .7"/>
<circle cx="109.3" cy="135.5" r="4.9"/>
</g>
<g fill="none" stroke="#008000" stroke-width=".25">
<path d="M86.9 107.8h2.8v10.3h-2.8zM130.6 105.2h5.9v5.9h-5.9zM89.2 136.2h8.8v20h-8.8zM92 130.2h5.1v2.7h-5.1zM119.2 121.5h5.9v5.9h-5.9zM119.8 138.2h.2v.2h-.2zM127.5 128.4h15.3v12.2h-15.3zM94.8 159h36.4v9.8h-36.4zM105 148.9h36.4v9.8h-36.4z"/>
<circle cx="133.5" cy="108.2" r="1.72"/>
<circle cx="122.1" cy="124.4" r="1.72"/>
</g>
<circle cx="120.9" cy="136.2" r=".3" fill="none" stroke="#008000" stroke-width=".59"/>
<g font-size="3.9" fill="#800080">
<text x="122.6" y="266.1">MODULO DE TESTEO PARA BURN IN</text>
<text x="123.1" y="281.2">A4</text>
<text x="144.4" y="278.3">TEST-MODULE-ECO</text>
<text x="188.4" y="281.1">A</text>
</g>
<text font-size="2.6" fill="#800080" x="187.1" y="275.3">REV</text>
<g font-size="2.3" fill="#800080">
<text x="83" y="90.9">11</text>
<text x="101.8" y="90.9">28</text>
<text x="131.1" y="90.9">31</text>
<text x="67.3" y="104.4" transform="rotate(-90 67.3 104.4)">7</text>
<text x="68.3" y="116.9">R 1</text>
<text x="155.3" y="136.2" transform="rotate(-90 155.3 136.2)">70</text>
<text x="119.7" y="260.5">TITLE</text>
<text x="26.8" y="270.3">DRAWN</text>
<text x="26.8" y="275.3">CHECKED</text>
<text x="41.5" y="270.3">Luciano Aguerre</text>
<text x="71" y="270.3">14.05.2021</text>
<text x="90.7" y="270.3">TOLERANCES UNLESS</text>
<text x="90.7" y="273.3">OTHERWISE NOTED</text>
<text x="119.7" y="275.3">DWG SIZE</text>
<text x="134" y="275.3">PART N#</text>
<text x="26.8" y="280.2">APPROVED</text>
<text x="90.7" y="278.2">LINEAR 0,2mm</text>
<text x="26.8" y="285.1">APPROVED</text>
<text x="90.7" y="283.1">ANGULAR 1</text>
<text x="137.9" y="284.1">SCALE 1:1</text>
<text x="160.5" y="284.1">SHEET 1 OF 1</text>
</g>
<g font-size="1.5" fill="#008000">
<text x="132.2" y="104.6">SW2</text>
<text x="85" y="109.6">P1</text>
<text x="119.1" y="119.5">SW1</text>
<text x="133.8" y="120.8">LD4</text>
<text x="136.9" y="127.7">RELE1</text>
<text x="98.6" y="132.3" transform="rotate(-90 98.6 132.3)">P2</text>
<text x="101.8" y="135.7">C4</text>
<text x="110.8" y="136.3" transform="rotate(-180 110.8 136.3)">+</text>
<text x="118.2" y="137.2">Q1</text>
<text x="101" y="141.6">LD1</text>
<text x="125.4" y="143.4">LD3</text>
<text x="136.1" y="143.6">LD2</text>
<text x="86.3" y="145.9">D1</text>
<text x="140.8" y="148.2">R12</text>
<text x="91.8" y="157.8">P4</text>
<text x="132.6" y="167.4">R11</text>
</g>
</svg>
